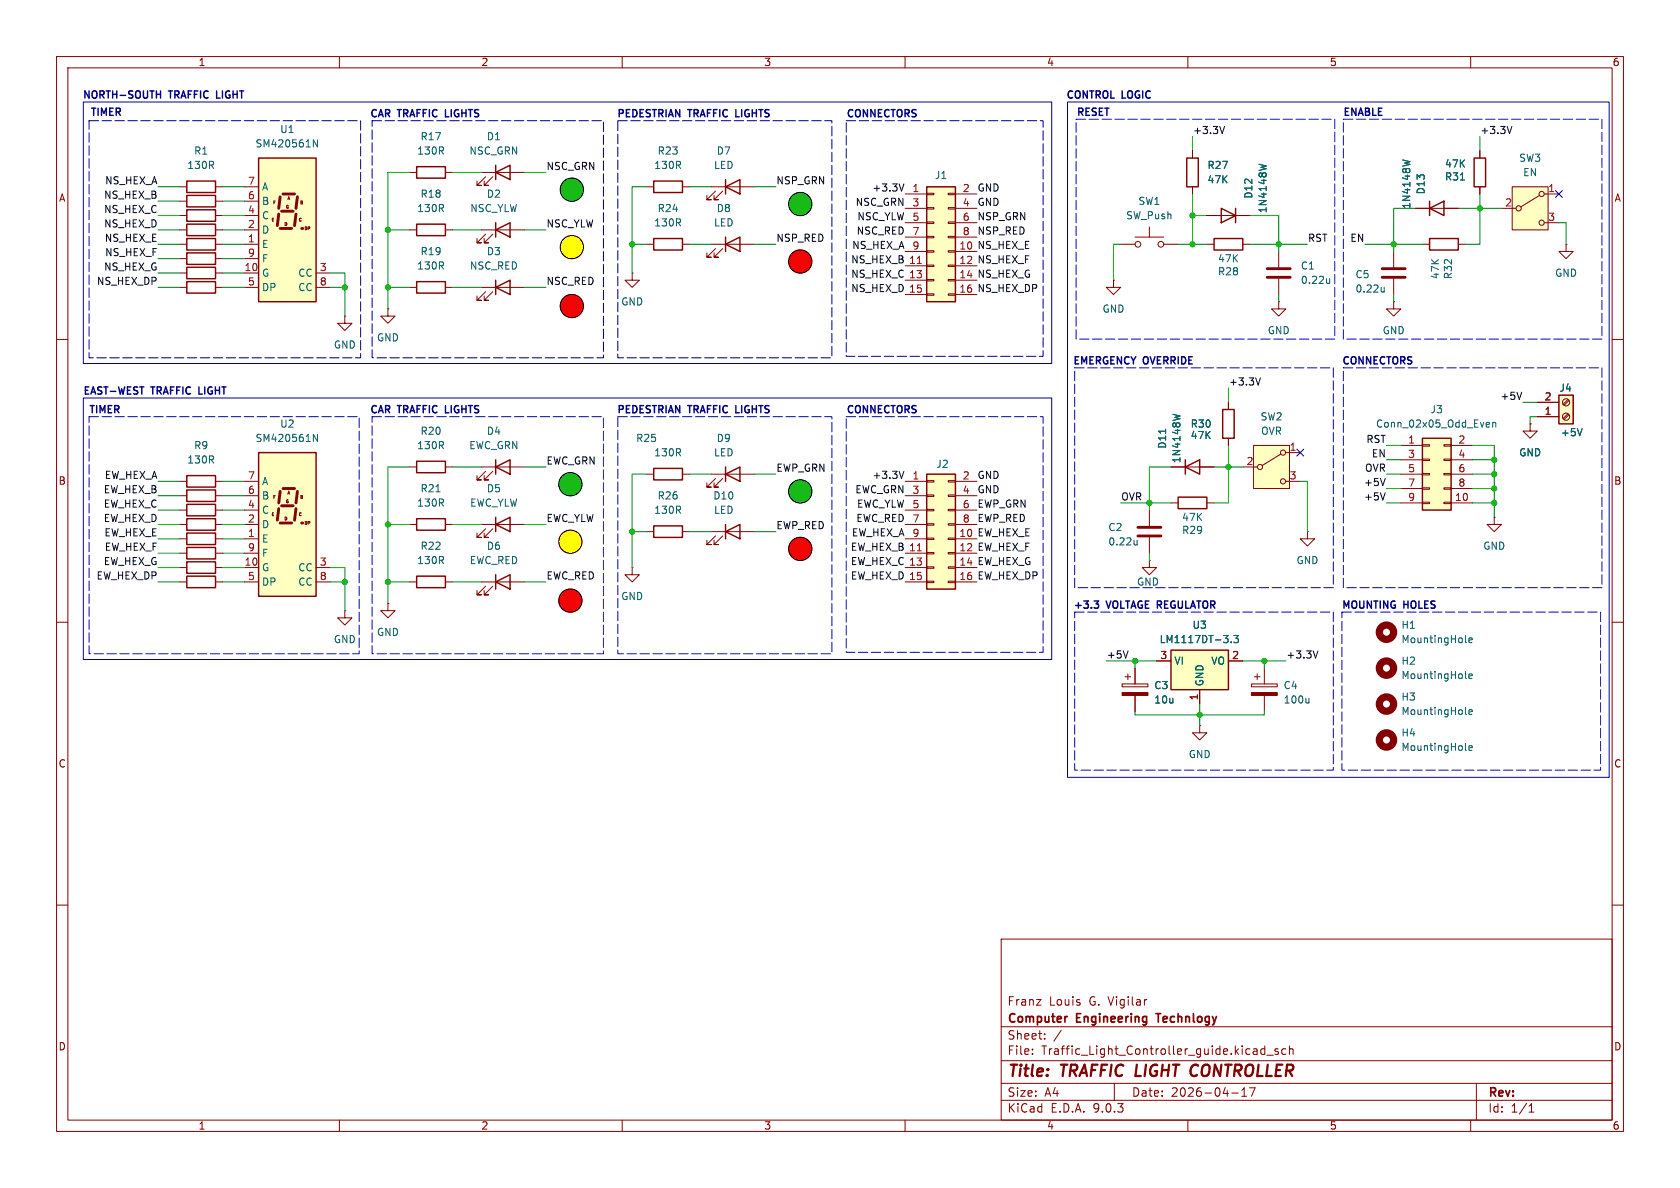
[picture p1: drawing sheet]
<svg xmlns="http://www.w3.org/2000/svg" width="297mm" height="210mm" viewBox="0 0 297 210" stroke-linecap="round" stroke-linejoin="round" font-family="sans-serif">
<g fill="none" stroke="#840000" stroke-width=".18">
<path d="M10 10h277v190h-277zM12 12h273v186h-273zM60 10v2M110 10v2M160 10v2M210 10v2M260 10v2M31.7 38.1h1.3M31.7 35.6h1.3M38.1 38.1h1.3M38.1 35.6h1.3M72.4 30.5h1.3"/>
<path d="M78.7 30.5h1.3M114.3 33h1.3M120.6 33h1.3M31.7 45.7h1.3M31.7 40.6h1.3M31.7 43.2h1.3M38.1 45.7h1.3M38.1 40.6h1.3M38.1 43.2h1.3M111.8 48.3v1.2h1.2l-1.2 1.3-1.3-1.3h1.3M111.8 48.3h.1M10 60h2"/>
<path d="M285 60h2M10 110h2M72.4 102.9h1.3M78.7 102.9h1.3M285 110h2M10 160h2M177 166h108v32h-108zM183.2 176.7h.8l-.8 1h.8M202.6 176.7h.1M285 160h2M60 198v2M110 198v2"/>
<path d="M160 198v2M177 194.5h108M177 191.5h108M177 187.5h108M177 181.5h108M182.5 186.3v.1M182.5 185.5v.1M184.7 183.6v.1M184.7 182.8v.1M187.6 182.1l-1.3 2M197 191.5v3M210 198v2"/>
<path d="M217.7 193.2h1.2M219.5 193.8h.9M219.5 192.7l.5-.4v1.5M220.9 192.3h1l-.7 1.5M223.6 184.9v1.5M223.6 185.5l-.4-.1-.3 .3v.4l.1 .2h.6M224 186.5h1.1M226 185.5l-.4-.1-.2 .2 .1 .2 .5 .2v.3h-.6M227.3 185.5l-.4-.1-.3 .3v.4l.1 .2h.6M228 185.5l.2-.1 .3 .1 .1 .9M228 184.9v1.5M260 198v2"/>
<path d="M261 191.5v6.5M270.3 196.6h.9M270.3 195.5l.4-.4v1.5"/>
</g>
<path d="M188.6 179.7h.1M204.3 179.2h.9" fill="none" stroke="#840000" stroke-width=".3"/>
<g fill="#f00" stroke="#f00" stroke-width=".18">
<circle cx="100.8" cy="106.2" r="2.05"/>
<circle cx="141.5" cy="97" r="2.05"/>
<circle cx="141.5" cy="46.2" r="2.05"/>
<circle cx="101.1" cy="54.1" r="2.05"/>
</g>
<g fill="#00c200" stroke="#00c200" stroke-width=".18">
<circle cx="141.5" cy="86.9" r="2.05"/>
<circle cx="141.5" cy="36.1" r="2.05"/>
<circle cx="101.1" cy="33.5" r="2.05"/>
<circle cx="100.8" cy="85.6" r="2.05"/>
</g>
<g fill="#ff0" stroke="#ff0" stroke-width=".18">
<circle cx="100.8" cy="95.8" r="2.05"/>
<circle cx="101.1" cy="43.7" r="2.05"/>
</g>
<path d="M33 37.1h5.1v2h-5.1zM33 39.6h5.1v2.1h-5.1zM33 34.5h5.1v2.1h-5.1zM73.7 29.5h5v2h-5zM115.6 32h5v2h-5zM33 44.7h5.1v2h-5.1zM33 42.2h5.1v2h-5.1zM73.7 101.9h5v2h-5z" fill="none" stroke="#840000" stroke-width=".25"/>
<path d="M267.3 33h6.4v7.6h-6.4z" fill="#ffffc2"/>
<g fill="none" stroke="#840000" stroke-width=".18">
<path d="M210.8 26.7v1.2M210.8 33v1.3M213.4 38.1h7.6M261.6 26.7v1.2M261.6 33v1.3M265.4 36.8h2.6M267.3 33h6.4v7.6h-6.4zM272.2 34.5l-3.3 2.1M273 34.3h2.6M273 39.4h2.6M125.7 43.2h7.6M126.5 43.9l-1.5 1.6h.7h-.7v-.8"/>
<path d="M127.8 43.9l-1.6 1.6h.8h-.8v-.8M196.8 49.5v1.3h1.3l-1.3 1.3-1.2-1.3h1.2M196.8 49.5h.1M198.1 43.2h2.6M200.7 41.9h5M203.2 40.1v1.8M205.7 43.2h2.6M246.4 44.5v2.7M246.4 49.3v2.8M217.2 71.1v1.3M217.2 77.5v1.2M125.7 83.8h7.6"/>
<path d="M126.5 84.6l-1.5 1.5h.7h-.7v-.8M127.8 84.6l-1.6 1.5h.8h-.8v-.8M203.2 90.2v2.8M203.2 95v2.8"/>
<circle cx="268.5" cy="36.8" r=".46"/>
<circle cx="272.5" cy="34.3" r=".46"/>
<circle cx="272.5" cy="39.4" r=".46"/>
<circle cx="201.2" cy="43.2" r=".51"/>
<circle cx="205.2" cy="43.2" r=".51"/>
</g>
<path d="M209.8 27.9h2v5.1h-2zM215.9 36.8l2.5 1.3-2.5 1.3zM218.4 36.8v2.6M260.6 27.9h2v5.1h-2zM128.3 43.2l2.5-1.3v2.6zM128.3 41.9v2.6M216.2 72.4h2v5.1h-2zM128.3 83.8l2.5-1.2v2.5zM128.3 82.6v2.5" fill="none" stroke="#840000" stroke-width=".25"/>
<path d="M222.6 29l1.2 .3M258.2 31.8h.7M244.7 50.8v.8M244.7 51.5l-.3 .1M201 95.5v.8M201 96.2l-.3 .1" fill="none" stroke="#006464" stroke-width=".18"/>
<path d="M244.3 47.5h4.1M244.3 49h4.1M201.2 93.2h4M201.2 94.7h4" fill="none" stroke="#840000" stroke-width=".51"/>
<path d="M163.8 33h5.1v20.3h-5.1z" fill="#ffffc2"/>
<path d="M87.6 30.5l2.6-1.3v2.6zM87.6 29.2v2.6M163.8 33h5.1v20.3h-5.1zM33 84.1h5.1v2h-5.1z" fill="none" stroke="#840000" stroke-width=".25"/>
<g fill="none" stroke="#840000" stroke-width=".18">
<path d="M85.1 30.5h7.6M85.9 31.2l-1.6 1.6h.8h-.8v-.8M87.1 31.2l-1.5 1.6h.8h-.8v-.8M160 34.3h3.8M160 36.8h3.8M160 39.4h3.8M163.8 34.2h1.3v.2h-1.3zM163.8 36.7h1.3v.3h-1.3zM163.8 39.2h1.3v.3h-1.3zM167.6 34.2h1.3v.2h-1.3zM167.6 36.7h1.3v.3h-1.3zM167.6 39.2h1.3v.3h-1.3z"/>
<path d="M168.9 34.3h3.8M168.9 36.8h3.8M168.9 39.4h3.8M160 41.9h3.8M160 44.5h3.8M160 47h3.8M160 49.5h3.8M160 52.1h3.8M163.8 41.8h1.3v.2h-1.3zM163.8 44.3h1.3v.3h-1.3zM163.8 46.9h1.3v.2h-1.3zM163.8 49.4h1.3v.3h-1.3z"/>
<path d="M163.8 51.9h1.3v.3h-1.3zM167.6 41.8h1.3v.2h-1.3zM167.6 44.3h1.3v.3h-1.3zM167.6 46.9h1.3v.2h-1.3zM167.6 49.4h1.3v.3h-1.3zM167.6 51.9h1.3v.3h-1.3zM168.9 41.9h3.8M168.9 44.5h3.8M168.9 47h3.8M168.9 49.5h3.8M168.9 52.1h3.8M31.7 85.1h1.3"/>
<path d="M38.1 85.1h1.3M203.2 99.1v1.2h1.3l-1.3 1.3-1.3-1.3h1.3M203.2 99.1h.1M198.9 119.6h1M199.4 119.1v1M200.7 118.1v2.8M198.4 120.9h4.5v.5h-4.5zM200.7 122.9v2.8M212.1 128.3v1.2h1.3l-1.3 1.3-1.3-1.3h1.3M212.1 128.3h.1"/>
</g>
<path d="M162.2 46.6h.7" fill="none" stroke="#a90000" stroke-width=".18"/>
<path d="M198.4 122.4h4.5v.5h-4.5z" fill="#840000" stroke="#840000" stroke-width=".18"/>
<g fill="none" stroke="#840000" stroke-width="1.3">
<circle cx="245.1" cy="111.8" r="1.27"/>
<circle cx="245.1" cy="118.1" r="1.27"/>
<circle cx="245.1" cy="124.5" r="1.27"/>
<circle cx="245.1" cy="130.8" r="1.27"/>
</g>
<path d="M259.1 119.8l.2 .2M259.1 113.4l.2 .2M259.7 119.5l.6-.1-.1-.2-.3-.1-.2 .2v.6h.5M259.7 113.2l.6-.1-.1-.3h-.3l-.2 .1v.6h.5M259.1 126.1l.2 .2M259.1 132.5l.2 .2M259.7 125.9l.6-.1-.1-.3h-.3l-.2 .1v.6h.5M259.7 132.2l.6-.1-.1-.2-.3-.1-.2 .2v.6h.5" fill="none" stroke="#006464" stroke-width=".18"/>
<path d="M45.7 80h10.2v25.4h-10.2z" fill="#ffffc2"/>
<path d="M45.7 80h10.2v25.4h-10.2z" fill="none" stroke="#840000" stroke-width=".25"/>
<path d="M49.3 89.9l-.3 2M49.5 86.9l-.2 2M49.5 92.5h2.1M49.8 89.4h2M50 86.4h2.1M52.3 89.9l-.2 2M52.6 86.9l-.3 2" fill="none" stroke="#840000" stroke-width=".51"/>
<circle cx="53.3" cy="92.5" r=".25" fill="#840000"/>
<g fill="none" stroke="#840000" stroke-width=".18">
<path d="M125.7 33h7.6M126.5 33.8l-1.5 1.5h.7h-.7v-.8M127.8 33.8l-1.6 1.5h.8h-.8v-.8M276.9 43.2v1.3h1.2l-1.2 1.2-1.3-1.2h1.3M276.9 43.2h.1M270.5 74.9v1.3h1.3l-1.3 1.3-1.3-1.3h1.3M270.5 74.9h.1M31.7 87.6h1.3M31.7 90.2h1.3M31.7 92.7h1.3M31.7 95.3h1.3M31.7 97.8h1.3"/>
<path d="M38.1 87.6h1.3M38.1 90.2h1.3M38.1 92.7h1.3M38.1 95.3h1.3M38.1 97.8h1.3M43.2 85.1h2.5M43.2 87.6h2.5M43.2 90.2h2.5M43.2 92.7h2.5M43.2 95.3h2.5M43.2 97.8h2.5M48.4 90.7h-.2v.5"/>
<path d="M48.7 87.6h-.3v.5M50.6 91.4h-.2v.5M50.9 87.3l.2-.5 .1 .5M53.4 87.6h-.2v.5M54.2 92.2h-.2v.5M54.7 92.2h-.2v.5M72.4 92.7h1.3M72.4 82.6h1.3M78.7 92.7h1.3M78.7 82.6h1.3M85.1 92.7h7.6M85.1 82.6h7.6"/>
<path d="M85.9 93.5l-1.6 1.5h.8h-.8v-.8M85.9 83.3l-1.6 1.5h.8h-.8v-.7M87.1 93.5l-1.5 1.5h.8h-.8v-.8M87.1 83.3l-1.5 1.5h.8h-.8v-.7M114.3 83.8h1.3M120.6 83.8h1.3M125.7 94h7.6M126.5 94.7l-1.5 1.6h.7h-.7v-.8M127.8 94.7l-1.6 1.6h.8h-.8v-.8M264.2 91.4v1.3h1.2l-1.2 1.3-1.3-1.3h1.3M264.2 91.4h.1M31.7 100.3h1.3"/>
<path d="M31.7 102.9h1.3M38.1 100.3h1.3M38.1 102.9h1.3M43.2 100.3h2.5M43.2 102.9h2.5M55.9 100.3h2.5M55.9 102.9h2.5M61 108v1.2h1.2l-1.2 1.3-1.3-1.3h1.3M61 108h.1M68.6 106.7v1.3h1.2l-1.2 1.2-1.3-1.2h1.3M68.6 106.7h.1M85.1 102.9h7.6"/>
<path d="M85.9 103.6l-1.6 1.6h.8h-.8v-.8M87.1 103.6l-1.5 1.6h.8h-.8v-.8"/>
</g>
<path d="M56.1 76.8v1.2l-.7-1.2v1.2M77.1 86.9h.7" fill="none" stroke="#006464" stroke-width=".18"/>
<g fill="none" stroke="#840000" stroke-width=".25">
<path d="M128.3 33l2.5-1.2v2.5zM128.3 31.8v2.5M33 86.6h5.1v2h-5.1zM33 89.2h5.1v2h-5.1zM33 99.3h5.1v2h-5.1zM33 91.7h5.1v2h-5.1zM33 96.8h5.1v2h-5.1zM33 94.2h5.1v2.1h-5.1zM73.7 81.5h5v2.1h-5zM73.7 91.7h5v2h-5zM87.6 92.7l2.6-1.3v2.6zM87.6 82.6l2.6-1.3v2.5z"/>
<path d="M87.6 81.3v2.5M87.6 91.4v2.6M115.6 82.8h5v2h-5zM128.3 94l2.5-1.3v2.6zM128.3 92.7v2.6M33 101.9h5.1v2h-5.1zM87.6 102.9l2.6-1.3v2.5zM87.6 101.6v2.5"/>
</g>
<path d="M251.5 77.5h5v12.7h-5z" fill="#ffffc2"/>
<path d="M73.7 49.8h5v2h-5zM115.6 42.2h5v2h-5zM252.7 42.2h5.1v2h-5.1zM251.5 77.5h5v12.7h-5zM115.6 93h5v2h-5z" fill="none" stroke="#840000" stroke-width=".25"/>
<g fill="none" stroke="#840000" stroke-width=".18">
<path d="M61 55.9v1.3h1.2l-1.2 1.2-1.3-1.2h1.3M61 55.9h.1M72.4 50.8h1.3M78.7 50.8h1.3M114.3 43.2h1.3M120.6 43.2h1.3M251.5 43.2h1.2M257.8 43.2h1.3M247.6 78.7h3.9M251.5 78.6h1.2v.3h-1.2zM255.3 78.6h1.2v.3h-1.2zM256.5 78.7h3.8"/>
<path d="M114.3 94h1.3M120.6 94h1.3M247.6 81.3h3.9M247.6 83.8h3.9M247.6 86.4h3.9M247.6 88.9h3.9M251.5 81.2h1.2v.2h-1.2zM251.5 83.7h1.2v.2h-1.2zM251.5 86.2h1.2v.3h-1.2zM251.5 88.8h1.2v.2h-1.2zM255.3 81.2h1.2v.2h-1.2zM255.3 83.7h1.2v.2h-1.2z"/>
<path d="M255.3 86.2h1.2v.3h-1.2zM255.3 88.8h1.2v.2h-1.2zM256.5 81.3h3.8M256.5 83.8h3.8M256.5 86.4h3.8M256.5 88.9h3.8"/>
</g>
<path d="M262.9 74.7h.4v.3l-.6 .1M263.3 75.4l-.4 .1M263.9 74.8l.2-.1h.3v.8M263.9 74.7v.8" fill="none" stroke="#006464" stroke-width=".18"/>
<path d="M45.7 27.9h10.2v25.4h-10.2z" fill="#ffffc2"/>
<path d="M45.7 27.9h10.2v25.4h-10.2z" fill="none" stroke="#840000" stroke-width=".25"/>
<path d="M49.3 37.8l-.3 2.1M49.5 34.8l-.2 2M49.8 37.3h2M50 34.3h2.1M52.3 37.8l-.2 2.1M52.6 34.8l-.3 2M49.5 40.4h2.1" fill="none" stroke="#840000" stroke-width=".51"/>
<circle cx="53.3" cy="40.4" r=".25" fill="#840000"/>
<g fill="none" stroke="#840000" stroke-width=".18">
<path d="M43.2 33h2.5M43.2 35.6h2.5M43.2 38.1h2.5M48.4 38.6h-.2v.5M48.7 35.5h-.3v.5M50.6 39.4l-.2-.1v.6M50.9 35.3l.2-.5 .1 .5M53.4 35.6l-.2-.1v.5M250.2 36.8h7.6M43.2 40.6h2.5M43.2 43.2h2.5M43.2 45.7h2.5"/>
<path d="M43.2 48.3h2.5M43.2 50.8h2.5M54.2 40.1h-.2v.5M54.7 40.1h-.2v.5M55.9 48.3h2.5M55.9 50.8h2.5M72.4 40.6h1.3M78.7 40.6h1.3M85.1 40.6h7.6M85.1 50.8h7.6M85.9 51.6l-1.6 1.5h.8h-.8v-.8M85.9 41.4l-1.6 1.5h.8h-.8v-.7"/>
<path d="M87.1 51.6l-1.5 1.5h.8h-.8v-.8M87.1 41.4l-1.5 1.5h.8h-.8v-.7M213.4 43.2h1.2M219.7 43.2h1.3M226.1 53.3v1.3h1.2l-1.2 1.3-1.3-1.3h1.3M226.1 53.3h.1M226.1 44.5v2.7M226.1 49.3v2.8M246.4 53.3v1.3h1.2l-1.2 1.3-1.3-1.3h1.3M246.4 53.3h.1M111.8 100.3v1.3h1.2l-1.2 1.3-1.3-1.3h1.3M111.8 100.3h.1"/>
</g>
<path d="M56.1 24.7v1.3l-.7-1.3v1.3M248 28.3l1.2 .3M235.1 49.3v.8M235.1 50l-.4 .1" fill="none" stroke="#006464" stroke-width=".18"/>
<path d="M73.7 39.6h5v2.1h-5zM87.6 39.4v2.5M252.7 36.8l2.6-1.2v2.5zM252.7 35.6v2.5M87.6 50.8l2.6-1.3v2.6zM87.6 40.6l2.6-1.2v2.5zM87.6 49.5v2.6M214.6 42.2h5.1v2h-5.1z" fill="none" stroke="#840000" stroke-width=".25"/>
<path d="M224 47.5h4.1M224 49h4.1" fill="none" stroke="#840000" stroke-width=".51"/>
<path d="M207 114.9h10.2v7h-10.2z" fill="#ffffc2"/>
<path d="M207 114.9h10.2v7h-10.2z" fill="none" stroke="#840000" stroke-width=".25"/>
<path d="M68.6 54.6v1.3h1.2l-1.2 1.3-1.3-1.3h1.3M68.6 54.6h.1M231.1 94v1.3h1.3l-1.3 1.2-1.2-1.2h1.2M231.1 94h.1M204.5 116.8h2.5M217.2 116.8h2.5M221.7 119.6h1.1M222.2 119.1v1M223.5 118.1v2.8M212.1 121.9v2.6M221.2 120.9h4.6v.5h-4.6zM223.5 122.9v2.8" fill="none" stroke="#840000" stroke-width=".18"/>
<path d="M217.7 113.5v.1M218.1 112.3h.8l-.4 .5 .4 .1v.6l-.2 .1-.6-.1M231.4 123.4v.9M231.4 124.2l-.2 .1" fill="none" stroke="#006464" stroke-width=".18"/>
<path d="M221.2 122.4h4.6v.5h-4.6z" fill="#840000" stroke="#840000" stroke-width=".18"/>
<path d="M221.6 78.7h6.4v7.7h-6.4z" fill="#ffffc2"/>
<g fill="none" stroke="#840000" stroke-width=".18">
<path d="M221.6 78.7h6.4v7.7h-6.4zM207 82.6h7.6M207 88.9h1.3M213.4 88.9h1.2M219.7 82.6h2.5M226.4 80.3l-3.3 2M227.3 80h2.6M227.3 85.1h2.6"/>
<circle cx="222.8" cy="82.6" r=".46"/>
<circle cx="226.8" cy="85.1" r=".46"/>
<circle cx="226.8" cy="80" r=".46"/>
</g>
<path d="M208.3 87.9h5.1v2h-5.1zM209.5 82.6l2.6-1.3v2.5zM209.5 81.3v2.5" fill="none" stroke="#840000" stroke-width=".25"/>
<path d="M206.1 75.9v.7M207.3 73.2l1.3 .3" fill="none" stroke="#006464" stroke-width=".18"/>
<path d="M275.6 69.9h2.5v5h-2.5z" fill="#ffffc2"/>
<path d="M275.6 69.9h2.5v5h-2.5z" fill="none" stroke="#840000" stroke-width=".25"/>
<g fill="none" stroke="#840000" stroke-width=".18">
<path d="M271.8 73.7h3.8M271.8 71.1h3.8M277.2 73.2l-.9 .8M277.2 70.6l-.9 .9M277.4 73.3l-.9 .9M277.4 70.8l-.9 .8"/>
<circle cx="276.9" cy="71.1" r=".63"/>
<circle cx="276.9" cy="73.7" r=".63"/>
</g>
<path d="M279.7 75.8l-.4 1.2" fill="none" stroke="#006464" stroke-width=".18"/>
<path d="M163.8 83.8h5.1v20.3h-5.1z" fill="#ffffc2"/>
<path d="M33 32h5.1v2h-5.1zM33 49.8h5.1v2h-5.1zM33 47.2h5.1v2.1h-5.1zM163.8 83.8h5.1v20.3h-5.1z" fill="none" stroke="#840000" stroke-width=".25"/>
<g fill="none" stroke="#840000" stroke-width=".18">
<path d="M31.7 33h1.3M38.1 33h1.3M210.8 26.7v1.2M210.8 33v1.3M213.4 38.1h2.5M218.4 38.1h2.6M250.2 36.8h2.5M255.3 36.8h2.5M261.6 26.7v1.2M261.6 33v1.3M31.7 50.8h1.3M31.7 48.3h1.3"/>
<path d="M38.1 50.8h1.3M38.1 48.3h1.3M217.2 71.1v1.3M217.2 77.5v1.2M270.5 74.9h.1M271.8 73.7h3.8M271.8 71.1h3.8M160 85.1h3.8M160 87.6h3.8M160 90.2h3.8M160 92.7h3.8M160 95.3h3.8"/>
<path d="M160 97.8h3.8M163.8 85h1.3v.2h-1.3zM163.8 87.5h1.3v.3h-1.3zM163.8 90h1.3v.3h-1.3zM163.8 92.6h1.3v.2h-1.3zM163.8 95.1h1.3v.3h-1.3zM163.8 97.7h1.3v.2h-1.3zM167.6 85h1.3v.2h-1.3zM167.6 87.5h1.3v.3h-1.3zM167.6 90h1.3v.3h-1.3zM167.6 92.6h1.3v.2h-1.3zM167.6 95.1h1.3v.3h-1.3z"/>
<path d="M167.6 97.7h1.3v.2h-1.3zM168.9 85.1h3.8M168.9 87.6h3.8M168.9 90.2h3.8M168.9 92.7h3.8M168.9 95.3h3.8M168.9 97.8h3.8M207 82.6h2.5M212.1 82.6h2.5M160 100.3h3.8M160 102.9h3.8M163.8 100.2h1.3v.3h-1.3z"/>
<path d="M163.8 102.7h1.3v.3h-1.3zM167.6 100.2h1.3v.3h-1.3zM167.6 102.7h1.3v.3h-1.3zM168.9 100.3h3.8M168.9 102.9h3.8M200.7 118.1v2.8M204.5 116.8h2.5M217.2 116.8h2.5M200.7 122.9v2.8M212.1 121.9v2.6"/>
</g>
<path d="M162.2 97.4h.7" fill="none" stroke="#a90000" stroke-width=".18"/>
<path d="M159.8 32.5l-.4 1.3M216.5 22.3l-.4 1.3M267.3 22.3l-.4 1.3M222.8 66.8l-.4 1.3M269 69.3l-.4 1.3M159.8 83.3l-.4 1.3M244.9 87.1l-.4 1.3M244.9 84.6l-.4 1.2M199.4 115.1l-.4 1.2M233 115.1l-.4 1.2" fill="none" stroke="#0f0f0f" stroke-width=".18"/>
<g fill="none" stroke="#009600" stroke-width=".18">
<path d="M27.9 33h3.8M27.9 38.1h3.8M27.9 35.6h3.8M39.4 33h3.8M39.4 38.1h3.8M39.4 35.6h3.8M72.4 30.5h-3.8v24.1M80 30.5h5.1M92.7 30.5h3.8M114.3 33h-2.5v15.3M121.9 33h3.8M133.3 33h3.9"/>
<path d="M210.8 24.1v2.6M210.8 34.3v8.9M210.8 38.1h2.6M221 38.1h5.1v6.4M250.2 36.8h-3.8v7.7M257.8 36.8h7.6M261.6 34.3v8.9h-2.5M261.6 24.1v2.6M275.6 39.4h1.3v3.8M27.9 43.2h3.8M27.9 50.8h3.8M27.9 40.6h3.8"/>
<path d="M27.9 48.3h3.8M27.9 45.7h3.8M39.4 43.2h3.8M39.4 50.8h3.8M39.4 40.6h3.8M39.4 48.3h3.8M39.4 45.7h3.8M58.4 50.8h2.6M58.4 48.3h2.6v7.6M68.6 50.8h3.8M68.6 40.6h3.8M80 50.8h5.1"/>
<path d="M80 40.6h5.1M92.7 50.8h3.8M92.7 40.6h3.8M111.8 43.2h2.5M121.9 43.2h3.8M133.3 43.2h3.9M198.1 43.2h-1.3v6.3M208.3 43.2h5.1M221 43.2h10.1M226.1 52.1v1.2M241.3 43.2h10.2M246.4 52.1v1.2"/>
<path d="M217.2 78.7v10.2h-2.6M217.2 68.6v2.5M245.1 78.7h2.5M260.3 78.7h3.9v12.7M269.2 71.1h2.6M271.8 73.7h-1.3v1.2M27.9 92.7h3.8M27.9 85.1h3.8M27.9 90.2h3.8M27.9 87.6h3.8M27.9 97.8h3.8M27.9 95.3h3.8"/>
<path d="M39.4 92.7h3.8M39.4 85.1h3.8M39.4 90.2h3.8M39.4 87.6h3.8M39.4 97.8h3.8M39.4 95.3h3.8M68.6 92.7h3.8M72.4 82.6h-3.8v24.1M80 82.6h5.1M80 92.7h5.1M92.7 82.6h3.8M92.7 92.7h3.8"/>
<path d="M111.8 94h2.5M114.3 83.8h-2.5v16.5M121.9 94h3.8M121.9 83.8h3.8M133.3 94h3.9M133.3 83.8h3.9M198.1 88.9h8.9M203.2 97.8v1.3M207 82.6h-3.8v7.6M214.6 82.6h5.1M229.9 85.1h1.2v8.9M245.1 83.8h2.5"/>
<path d="M245.1 88.9h2.5M245.1 86.4h2.5M245.1 81.3h2.5M260.3 83.8h3.9M260.3 88.9h3.9M260.3 86.4h3.9M260.3 81.3h3.9M27.9 102.9h3.8M27.9 100.3h3.8M39.4 102.9h3.8M39.4 100.3h3.8M58.4 102.9h2.6"/>
<path d="M58.4 100.3h2.6v7.7M68.6 102.9h3.8M80 102.9h5.1M92.7 102.9h3.8M195.6 116.8h8.9M200.7 116.8v1.3M219.7 116.8h7.6M223.5 116.8v1.3M200.7 125.7v.7h22.8v-.7M212.1 124.5v3.8"/>
</g>
<path d="M14.7 18h171.2v46.3h-171.2zM188.7 18h95.8v119.4h-95.8zM275 33.7l1.2 1.2M276.2 33.7l-1.2 1.2M14.7 70.4h171.2v46.2h-171.2zM229.3 79.4l1.2 1.2M230.5 79.4l-1.2 1.2" fill="none" stroke="#000084" stroke-width=".18"/>
<path d="M27.7 16.7h.7M28.4 16.1v1.2M193.4 106.2h.8l-.4 .5 .4 .1v.5l-.2 .2h-.4" fill="none" stroke="#000084" stroke-width=".25"/>
<g fill="none" stroke="#000" stroke-width=".18">
<circle cx="101.1" cy="33.5" r="2.05"/>
<circle cx="141.5" cy="36.1" r="2.05"/>
<circle cx="101.1" cy="54.1" r="2.05"/>
<circle cx="101.1" cy="43.7" r="2.05"/>
<circle cx="141.5" cy="46.2" r="2.05"/>
<circle cx="100.8" cy="95.8" r="2.05"/>
<circle cx="100.8" cy="85.6" r="2.05"/>
<circle cx="141.5" cy="86.9" r="2.05"/>
<circle cx="141.5" cy="97" r="2.05"/>
<circle cx="100.8" cy="106.2" r="2.05"/>
</g>
<path d="M190.2 21.1h45.8v38.8h-45.8zM237.5 21.1h45.7v38.8h-45.7zM15.7 73.7h47.8v41.9h-47.8zM65.8 73.7h40.9v41.9h-40.9zM109.2 73.7h37.9v41.9h-37.9zM149.6 73.7h34.8v41.6h-34.8zM190 65h45.7v38.9h-45.7zM237.5 65h45.7v38.9h-45.7zM190 108.2h45.7v27.9h-45.7zM237.2 108.2h45.8v27.9h-45.8z" fill="none" stroke="#0000c2" stroke-width=".18" stroke-dasharray="1.7 .6"/>
<path d="M15.7 21.3h48.1v41.9h-48.1zM65.8 21.3h40.9v41.9h-40.9zM109.2 21.3h37.9v41.9h-37.9zM149.6 21.3h34.8v41.7h-34.8z" fill="none" stroke="#000084" stroke-width=".18" stroke-dasharray="1.7 .6"/>
<path d="M222.6 29l1.2 .3M248 28.3l1.2 .3M258.2 31.8h.7M206.1 75.9v.7M207.3 73.2l1.3 .3M279.7 75.8l-.4 1.2M217.7 113.5v.1M218.1 112.3h.8l-.4 .5 .4 .1v.6l-.2 .1-.6-.1" fill="none" stroke="#006464" stroke-width=".18"/>
<g fill="#009600" stroke="#009600" stroke-width=".18">
<circle cx="111.8" cy="43.2" r=".46"/>
<circle cx="68.6" cy="92.7" r=".46"/>
<circle cx="68.6" cy="102.9" r=".46"/>
<circle cx="61" cy="102.9" r=".46"/>
<circle cx="61" cy="50.8" r=".46"/>
<circle cx="68.6" cy="50.8" r=".46"/>
<circle cx="68.6" cy="40.6" r=".46"/>
<circle cx="111.8" cy="94" r=".46"/>
<circle cx="264.2" cy="81.3" r=".46"/>
<circle cx="261.6" cy="36.8" r=".46"/>
<circle cx="210.8" cy="43.2" r=".46"/>
<circle cx="226.1" cy="43.2" r=".46"/>
<circle cx="246.4" cy="43.2" r=".46"/>
<circle cx="210.8" cy="38.1" r=".46"/>
<circle cx="264.2" cy="88.9" r=".46"/>
<circle cx="264.2" cy="86.4" r=".46"/>
<circle cx="264.2" cy="83.8" r=".46"/>
<circle cx="223.5" cy="116.8" r=".46"/>
<circle cx="212.1" cy="126.4" r=".46"/>
<circle cx="200.7" cy="116.8" r=".46"/>
<circle cx="217.2" cy="82.6" r=".46"/>
<circle cx="203.2" cy="88.9" r=".46"/>
</g>
<g font-size="2.8" fill="#840000">
<text x="178" y="190.9">Title:</text>
<text x="187.7" y="190.9">TRAFFIC LIGHT CONTROLLER</text>
</g>
<g font-size="2.1" fill="#840000">
<text x="178" y="178">Franz</text>
<text x="185.4" y="178">Louis</text>
<text x="192.6" y="178">G. Vigilar</text>
<text x="178" y="184">Sheet:</text>
<text x="178" y="181.2">Computer</text>
<text x="190.4" y="181.2">Engineering</text>
<text x="205.2" y="181.2">Technlogy</text>
<text x="178" y="186.7">File:</text>
<text x="184.1" y="186.7">Traffic_Light_Controller_guide.kicad_sch</text>
<text x="178" y="196.9">KiCad</text>
<text x="178" y="194.1">Size:</text>
<text x="184.7" y="194.1">A4</text>
<text x="185.7" y="196.9">E.D.A.</text>
<text x="193.3" y="196.9">9.0.3</text>
<text x="200" y="194.1">Date:</text>
<text x="207" y="194.1">2026-04-17</text>
<text x="263" y="194.3">Rev:</text>
<text x="263" y="196.9">Id:</text>
<text x="267.1" y="196.9">1/1</text>
</g>
<g font-size="1.8" fill="#840000">
<text x="35" y="11.9">1</text>
<text x="85" y="11.9">2</text>
<text x="135" y="11.9">3</text>
<text x="185" y="11.9">4</text>
<text x="235" y="11.9">5</text>
<text x="285" y="11.9">6</text>
<text x="10.3" y="35.9">A</text>
<text x="285.3" y="35.9">A</text>
<text x="10.3" y="85.9">B</text>
<text x="285.3" y="85.9">B</text>
<text x="10.3" y="135.9">C</text>
<text x="285.3" y="135.9">C</text>
<text x="10.3" y="185.9">D</text>
<text x="285.3" y="185.9">D</text>
<text x="35" y="199.9">1</text>
<text x="85" y="199.9">2</text>
<text x="135" y="199.9">3</text>
<text x="185" y="199.9">4</text>
<text x="235" y="199.9">5</text>
<text x="285" y="199.9">6</text>
</g>
<g font-size="1.8" fill="#000084">
<text x="14.5" y="17.8">NORTH-SOUTH</text>
<text x="29.9" y="17.8">TRAFFIC</text>
<text x="38.8" y="17.8">LIGHT</text>
<text x="188.3" y="17.8">CONTROL</text>
<text x="198.3" y="17.8">LOGIC</text>
<text x="15.8" y="20.8">TIMER</text>
<text x="65.3" y="21.1">CAR</text>
<text x="70.4" y="21.1">TRAFFIC</text>
<text x="79.2" y="21.1">LIGHTS</text>
<text x="108.9" y="21.1">PEDESTRIAN</text>
<text x="121.7" y="21.1">TRAFFIC</text>
<text x="130.5" y="21.1">LIGHTS</text>
<text x="149.5" y="21.1">CONNECTORS</text>
<text x="190.2" y="20.8">RESET</text>
<text x="237.3" y="20.8">ENABLE</text>
<text x="189.5" y="64.8">EMERGENCY OVERRIDE</text>
<text x="237.1" y="64.8">CONNECTORS</text>
<text x="14.5" y="70.1">EAST-WEST</text>
<text x="26.8" y="70.1">TRAFFIC</text>
<text x="35.6" y="70.1">LIGHT</text>
<text x="15.6" y="73.4">TIMER</text>
<text x="65.3" y="73.4">CAR</text>
<text x="70.4" y="73.4">TRAFFIC</text>
<text x="79.2" y="73.4">LIGHTS</text>
<text x="108.9" y="73.4">PEDESTRIAN</text>
<text x="121.7" y="73.4">TRAFFIC</text>
<text x="130.5" y="73.4">LIGHTS</text>
<text x="149.5" y="73.4">CONNECTORS</text>
<text x="189.6" y="108">+3.3</text>
<text x="195.7" y="108">VOLTAGE REGULATOR</text>
<text x="237" y="108">MOUNTING</text>
<text x="248.1" y="108">HOLES</text>
</g>
<g font-size="1.8" fill="#006464">
<text x="49.4" y="23.7">U1</text>
<text x="34.2" y="27.5">R1</text>
<text x="45.1" y="26.3">SM420561N</text>
<text x="73.6" y="27.5">130R</text>
<text x="74.3" y="25">R17</text>
<text x="82.9" y="27.5">NSC_GRN</text>
<text x="86" y="25">D1</text>
<text x="116.2" y="27.5">R23</text>
<text x="126.6" y="27.5">D7</text>
<text x="255.4" y="29.8">47K</text>
<text x="268.5" y="28.8">SW3</text>
<text x="33" y="30.1">130R</text>
<text x="46.2" y="33.9">A</text>
<text x="74.3" y="35.2">R18</text>
<text x="86" y="35.2">D2</text>
<text x="115.6" y="30.1">130R</text>
<text x="126.1" y="30.1">LED</text>
<text x="165.2" y="31.9">J1</text>
<text x="213.4" y="30.1">R27</text>
<text x="213.4" y="32.6">47K</text>
<text x="221.6" y="35.2" transform="rotate(-90 221.6 35.2)">D12</text>
<text x="252.1" y="34.5" transform="rotate(-90 252.1 34.5)">D13</text>
<text x="255.4" y="32.1">R31</text>
<text x="269.2" y="31.3">EN</text>
<text x="46.2" y="36.4">B</text>
<text x="46.2" y="39">C</text>
<text x="46.2" y="41.5">D</text>
<text x="73.6" y="37.7">130R</text>
<text x="83" y="37.7">NSC_YLW</text>
<text x="115.6" y="40.2">130R</text>
<text x="116.2" y="37.7">R24</text>
<text x="126.1" y="40.2">LED</text>
<text x="126.6" y="37.7">D8</text>
<text x="199" y="39">SW_Push</text>
<text x="201.2" y="36.4">SW1</text>
<text x="224.1" y="37.8" transform="rotate(-90 224.1 37.8)">1N4148W</text>
<text x="249.5" y="37" transform="rotate(-90 249.5 37)">1N4148W</text>
<text x="46.2" y="44">E</text>
<text x="46.2" y="46.6">F</text>
<text x="73.6" y="47.9">130R</text>
<text x="74.3" y="45.3">R19</text>
<text x="83" y="47.9">NSC_RED</text>
<text x="86" y="45.3">D3</text>
<text x="215.2" y="46.6">47K</text>
<text x="229.9" y="47.9">C1</text>
<text x="46.2" y="49.1">G</text>
<text x="46.2" y="51.7">DP</text>
<text x="52.6" y="49.1">CC</text>
<text x="52.6" y="51.7">CC</text>
<text x="215.2" y="48.9">R28</text>
<text x="229.9" y="50.4">0.22u</text>
<text x="239.5" y="49.4">C5</text>
<text x="239.5" y="51.9">0.22u</text>
<text x="254.6" y="49.4" transform="rotate(-90 254.6 49.4)">47K</text>
<text x="256.9" y="49.4" transform="rotate(-90 256.9 49.4)">R32</text>
<text x="274.8" y="49.1">GND</text>
<text x="109.7" y="54.2">GND</text>
<text x="194.8" y="55.5">GND</text>
<text x="224" y="59.3">GND</text>
<text x="244.3" y="59.3">GND</text>
<text x="58.9" y="61.8">GND</text>
<text x="66.5" y="60.6">GND</text>
<text x="275.6" y="69.4">J4</text>
<text x="49.4" y="75.8">U2</text>
<text x="74.3" y="77.1">R20</text>
<text x="86" y="77.1">D4</text>
<text x="210.4" y="75.8">R30</text>
<text x="210.4" y="77.8">47K</text>
<text x="222.8" y="74.5">SW2</text>
<text x="222.8" y="77.1">OVR</text>
<text x="243.2" y="75.8">Conn_02x05_Odd_Even</text>
<text x="252.8" y="73.3">J3</text>
<text x="275.9" y="77.3">+5V</text>
<text x="33" y="82.1">130R</text>
<text x="34.2" y="79.6">R9</text>
<text x="45.1" y="78.3">SM420561N</text>
<text x="73.6" y="79.6">130R</text>
<text x="82.9" y="79.6">EWC_GRN</text>
<text x="112.4" y="78.3">R25</text>
<text x="115.6" y="80.9">130R</text>
<text x="126.1" y="80.9">LED</text>
<text x="126.6" y="78.3">D9</text>
<text x="165.4" y="82.9">J2</text>
<text x="206.3" y="79.4" transform="rotate(-90 206.3 79.4)">D11</text>
<text x="208.9" y="82" transform="rotate(-90 208.9 82)">1N4148W</text>
<text x="268.5" y="80.9">GND</text>
<text x="46.2" y="86">A</text>
<text x="46.2" y="88.5">B</text>
<text x="73.6" y="89.8">130R</text>
<text x="74.3" y="87.2">R21</text>
<text x="83" y="89.8">EWC_YLW</text>
<text x="86" y="87.2">D5</text>
<text x="116.2" y="88.5">R26</text>
<text x="126" y="88.5">D10</text>
<text x="46.2" y="91">C</text>
<text x="46.2" y="93.6">D</text>
<text x="115.6" y="91">130R</text>
<text x="126.1" y="91">LED</text>
<text x="195.8" y="94.1">C2</text>
<text x="208.9" y="94.6">R29</text>
<text x="208.9" y="92.3">47K</text>
<text x="46.2" y="96.1">E</text>
<text x="46.2" y="98.7">F</text>
<text x="46.2" y="101.2">G</text>
<text x="52.6" y="101.2">CC</text>
<text x="73.6" y="99.9">130R</text>
<text x="74.3" y="97.4">R22</text>
<text x="82.9" y="99.9">EWC_RED</text>
<text x="86" y="97.4">D6</text>
<text x="195.8" y="96.6">0.22u</text>
<text x="229.1" y="99.9">GND</text>
<text x="262.1" y="97.4">GND</text>
<text x="46.2" y="103.7">DP</text>
<text x="52.6" y="103.7">CC</text>
<text x="109.7" y="106.3">GND</text>
<text x="200.9" y="103.7">GND</text>
<text x="58.9" y="113.9">GND</text>
<text x="66.5" y="112.6">GND</text>
<text x="204.9" y="113.9">LM1117DT-3.3</text>
<text x="210.7" y="111.4">U3</text>
<text x="247.7" y="111.4">H1</text>
<text x="247.7" y="113.9">MountingHole</text>
<text x="207.5" y="117.7">VI</text>
<text x="214" y="117.7">VO</text>
<text x="247.7" y="117.7">H2</text>
<text x="204" y="122">C3</text>
<text x="204" y="124.6">10u</text>
<text x="213" y="121.4" transform="rotate(-90 213 121.4)">GND</text>
<text x="226.8" y="122">C4</text>
<text x="226.8" y="124.6">100u</text>
<text x="247.7" y="120.2">MountingHole</text>
<text x="247.7" y="124.1">H3</text>
<text x="247.7" y="126.6">MountingHole</text>
<text x="247.7" y="130.4">H4</text>
<text x="210.1" y="134.2">GND</text>
<text x="247.7" y="132.9">MountingHole</text>
</g>
<g font-size="1.8" fill="#0f0f0f">
<text x="210.8" y="23.8">+3.3V</text>
<text x="261.6" y="23.8">+3.3V</text>
<text x="18.3" y="35.2">NS_HEX_B</text>
<text x="18.5" y="32.7">NS_HEX_A</text>
<text x="96.5" y="30.1">NSC_GRN</text>
<text x="137.2" y="32.7">NSP_GRN</text>
<text x="154.1" y="33.9">+3.3V</text>
<text x="172.7" y="33.9">GND</text>
<text x="18.3" y="37.8">NS_HEX_C</text>
<text x="18.3" y="40.3">NS_HEX_D</text>
<text x="96.5" y="40.3">NSC_YLW</text>
<text x="151.2" y="36.5">NSC_GRN</text>
<text x="151.4" y="41.6">NSC_RED</text>
<text x="151.5" y="39">NSC_YLW 5</text>
<text x="172.7" y="39">NSP_GRN</text>
<text x="172.7" y="36.5">GND</text>
<text x="172.7" y="41.6">NSP_RED</text>
<text x="18.3" y="47.9">NS_HEX_G</text>
<text x="18.4" y="42.8">NS_HEX_E</text>
<text x="18.5" y="45.4">NS_HEX_F</text>
<text x="137.2" y="42.8">NSP_RED</text>
<text x="150.4" y="46.6">NS_HEX_B 11</text>
<text x="150.6" y="44.1">NS_HEX_A</text>
<text x="172.7" y="44.1">NS_HEX_E</text>
<text x="172.7" y="46.6">NS_HEX_F</text>
<text x="231.1" y="42.8">RST</text>
<text x="238.6" y="42.8">EN</text>
<text x="17" y="50.5">NS_HEX_DP</text>
<text x="96.5" y="50.5">NSC_RED</text>
<text x="150.4" y="49.2">NS_HEX_C 13</text>
<text x="150.4" y="51.7">NS_HEX_D 15</text>
<text x="172.7" y="49.2">NS_HEX_G</text>
<text x="172.7" y="51.7">NS_HEX_DP</text>
<text x="217.2" y="68.2">+3.3V</text>
<text x="265.2" y="70.8">+5V</text>
<text x="96.5" y="82.2">EWC_GRN</text>
<text x="137.2" y="83.5">EWP_GRN</text>
<text x="241.2" y="83.5">OVR</text>
<text x="241.5" y="78.4">RST</text>
<text x="242.4" y="80.9">EN</text>
<text x="18.2" y="89.8">EW_HEX_C</text>
<text x="18.2" y="87.3">EW_HEX_B</text>
<text x="18.4" y="84.7">EW_HEX_A</text>
<text x="151.1" y="87.3">EWC_GRN 3</text>
<text x="151.4" y="89.8">EWC_YLW 5</text>
<text x="154.1" y="84.7">+3.3V</text>
<text x="172.7" y="87.3">GND</text>
<text x="172.7" y="89.8">EWP_GRN</text>
<text x="172.7" y="84.7">GND</text>
<text x="198.1" y="88.6">OVR</text>
<text x="241" y="88.6">+5V</text>
<text x="241" y="86">+5V</text>
<text x="18.2" y="92.4">EW_HEX_D</text>
<text x="18.4" y="94.9">EW_HEX_E</text>
<text x="96.5" y="92.4">EWC_YLW</text>
<text x="137.2" y="93.6">EWP_RED</text>
<text x="150.5" y="94.9">EW_HEX_A 9</text>
<text x="151.3" y="92.4">EWC_RED 7</text>
<text x="172.7" y="92.4">EWP_RED</text>
<text x="172.7" y="94.9">EW_HEX_E</text>
<text x="18.2" y="100">EW_HEX_G</text>
<text x="18.4" y="97.4">EW_HEX_F</text>
<text x="150.3" y="97.4">EW_HEX_B 11</text>
<text x="150.3" y="100">EW_HEX_C 13</text>
<text x="172.7" y="97.4">EW_HEX_F</text>
<text x="172.7" y="100">EW_HEX_G</text>
<text x="17" y="102.5">EW_HEX_DP</text>
<text x="96.5" y="102.5">EWC_RED</text>
<text x="150.3" y="102.5">EW_HEX_D 15</text>
<text x="172.7" y="102.5">EW_HEX_DP</text>
<text x="195.6" y="116.5">+5V</text>
<text x="227.3" y="116.5">+3.3V</text>
</g>
<g font-size="1.8" fill="#a90000">
<text x="43.7" y="32.8">7</text>
<text x="43.7" y="35.3">6</text>
<text x="161.2" y="34">1</text>
<text x="170.1" y="34">2</text>
<text x="273.6" y="34">1</text>
<text x="43.7" y="37.8">4</text>
<text x="43.7" y="40.4">2</text>
<text x="161.2" y="36.6">3</text>
<text x="161.2" y="41.7">7</text>
<text x="170.1" y="36.6">4</text>
<text x="170.1" y="39.1">6</text>
<text x="170.1" y="41.7">8</text>
<text x="266" y="36.6">2</text>
<text x="273.6" y="39.1">3</text>
<text x="43.7" y="42.9">1</text>
<text x="43.7" y="45.5">9</text>
<text x="161.2" y="44.2">9</text>
<text x="169.5" y="44.2">10</text>
<text x="169.5" y="46.7">12</text>
<text x="43.1" y="48">10</text>
<text x="43.7" y="50.5">5</text>
<text x="56.4" y="48">3</text>
<text x="56.4" y="50.5">8</text>
<text x="169.5" y="49.3">14</text>
<text x="169.5" y="51.8">16</text>
<text x="273" y="70.9">2</text>
<text x="273" y="73.4">1</text>
<text x="220.3" y="82.3">2</text>
<text x="227.9" y="79.8">1</text>
<text x="248.8" y="78.5">1</text>
<text x="248.8" y="81">3</text>
<text x="248.8" y="83.6">5</text>
<text x="257.7" y="78.5">2</text>
<text x="257.7" y="81">4</text>
<text x="257.7" y="83.6">6</text>
<text x="43.7" y="84.8">7</text>
<text x="43.7" y="87.4">6</text>
<text x="43.7" y="89.9">4</text>
<text x="161.2" y="84.8">1</text>
<text x="170.1" y="84.8">2</text>
<text x="170.1" y="87.4">4</text>
<text x="170.1" y="89.9">6</text>
<text x="227.9" y="84.8">3</text>
<text x="248.8" y="86.1">7</text>
<text x="248.8" y="88.6">9</text>
<text x="257.1" y="88.6">10</text>
<text x="257.7" y="86.1">8</text>
<text x="43.7" y="92.5">2</text>
<text x="43.7" y="95">1</text>
<text x="169.5" y="95">10</text>
<text x="170.1" y="92.5">8</text>
<text x="43.1" y="100.1">10</text>
<text x="43.7" y="97.5">9</text>
<text x="56.4" y="100.1">3</text>
<text x="169.5" y="97.5">12</text>
<text x="169.5" y="100.1">14</text>
<text x="43.7" y="102.6">5</text>
<text x="56.4" y="102.6">8</text>
<text x="169.5" y="102.6">16</text>
<text x="205" y="116.6">3</text>
<text x="217.7" y="116.6">2</text>
<text x="211.8" y="123.9" transform="rotate(-90 211.8 123.9)">1</text>
</g>
<g font-size=".7" fill="#840000">
<text x="50.7" y="35.5">A</text>
<text x="47.9" y="39.3">E</text>
<text x="48.1" y="36.3">F</text>
<text x="50.1" y="40.1">D</text>
<text x="50.4" y="37.1">G</text>
<text x="52.7" y="39.3">C</text>
<text x="52.9" y="36.3">B</text>
<text x="53.7" y="40.9">DP</text>
<text x="48.1" y="88.4">F</text>
<text x="50.4" y="89.1">G</text>
<text x="50.7" y="87.6">A</text>
<text x="52.9" y="88.4">B</text>
<text x="47.9" y="91.4">E</text>
<text x="50.1" y="92.2">D</text>
<text x="52.7" y="91.4">C</text>
<text x="53.7" y="92.9">DP</text>
</g>
</svg>
